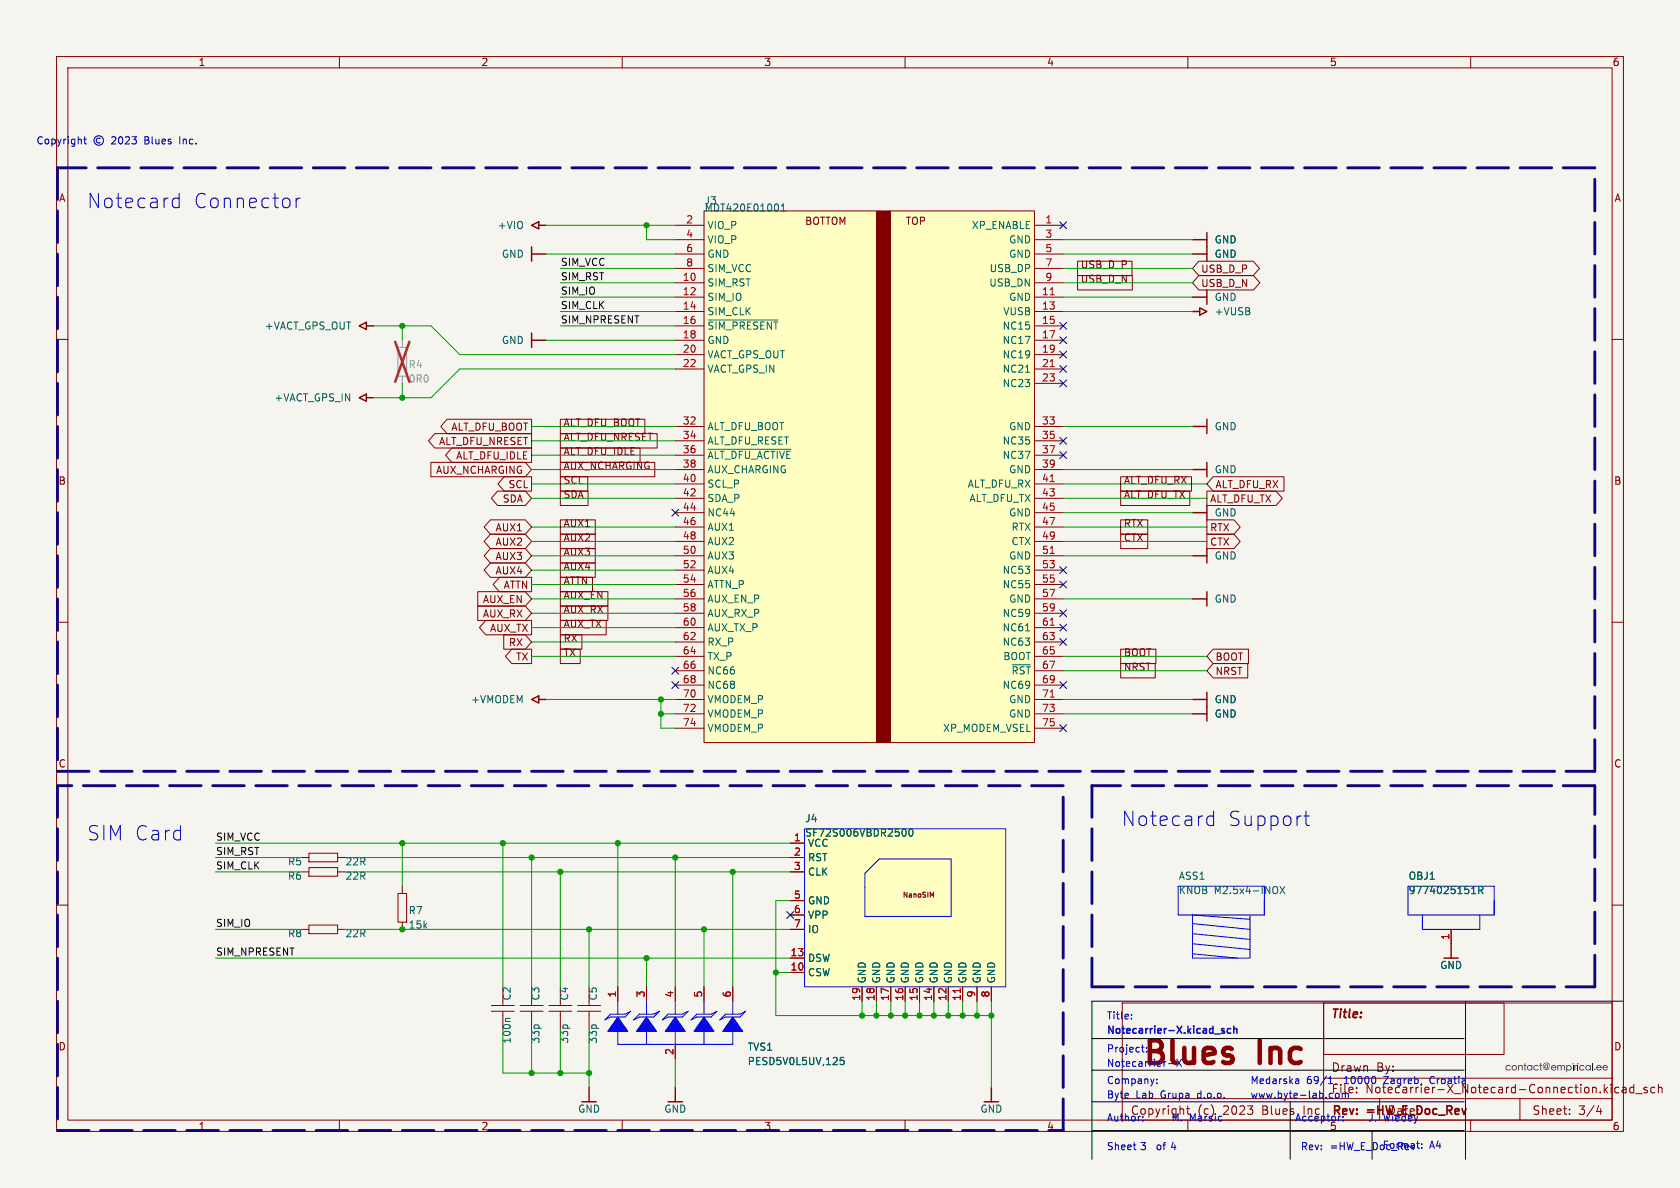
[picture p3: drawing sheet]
<svg xmlns="http://www.w3.org/2000/svg" width="297mm" height="210mm" viewBox="0 0 297 210" stroke-linecap="round" stroke-linejoin="round" font-family="sans-serif">
<path d="M0 0h297v210h-297z" fill="#f5f4ef" stroke="#f5f4ef" stroke-width=".18"/>
<g fill="none" stroke="#840000" stroke-width=".18">
<path d="M10 10h277v190h-277zM12 12h273v186h-273zM60 10v2M110 10v2M160 10v2M210 10v2M260 10v2M10 60h2M285 60h2M10 110h2M285 110h2M10 160h2"/>
<path d="M198.4 177.3h86.6v20.7h-86.6zM285 160h2M60 198v2M110 198v2M160 198v2M198.4 194.2h86.6M210 198v2M239.8 192.3v.1M239.8 193.1v.1M239.9 192.3l-.1 .1M260 198v2M277.5 196.9v.1"/>
<path d="M277.5 196.1v.1M282.6 195.4l-.3 1.1h.9M283 196v1M286.2 192.3l-.4-.1-.3 .3v.4l.1 .2h.6M286.8 192.3h.6l.1 .9M287.5 192.6h-.5a.29 .29 0 0 0-.3 .3 .29 .29 0 0 0 .3 .3l.5-.1M288.8 192.3l-.4-.1-.3 .3v.4l.2 .2h.5M288.8 191.7v1.5M289.2 193.3h1.1M291.2 192.3l-.4-.1-.2 .2 .1 .2 .5 .2v.3h-.6M292.5 192.3l-.4-.1-.3 .3v.4l.2 .2h.5M293.2 192.3l.2-.1 .4 .1v.9"/>
<path d="M293.2 191.7v1.5"/>
</g>
<g fill="#281c2d">
<path d="M282.3 188.4l.5-.1 .3 .3 .1 .2h-.8l.1 .3 .6-.2a.48 .48 0 0 1-.6 .3 .48 .48 0 0 1-.3-.6h.8l-.3-.2-.5 .2z"/>
<path d="M283.4 188.4l.5-.1 .3 .3v.2h-.8l.2 .3 .6-.2a.48 .48 0 0 1-.6 .3 .48 .48 0 0 1-.3-.6h.8l-.3-.2-.5 .2z"/>
</g>
<g fill="none" stroke="#840000" stroke-width=".18">
<path d="M53.3 151.6h1.3M53.3 154.1h1.3M54.6 150.8h5.1v1.5h-5.1zM54.6 153.4h5.1v1.5h-5.1zM59.7 151.6h1.3M59.7 154.1h1.3M70.4 157.9h1.5v5.1h-1.5zM71.1 156.7v1.2M53.3 164.3h1.3M54.6 163.5h5.1v1.5h-5.1zM59.7 164.3h1.3M71.1 163v1.3"/>
<path d="M86.9 178.8h4M86.9 177.7h4M88.9 177v.7M88.9 178.8v3.3M91.9 178.8h4.1M91.9 177.7h4.1M94 177v.7M94 178.8v3.3M97 178.8h4.1M97 177.7h4.1M99.1 177v.7M99.1 178.8v3.3"/>
<path d="M102.1 178.8h4.1M102.1 177.7h4.1M104.1 177v.7M104.1 178.8v3.3M234 177.3h31.9v9.1h-31.9zM234 177.3v20.7M256.5 164.3v2.5M209.8 196h.5M210 195.5v1.3M234 190.6h51M243.9 194.2v3.8M268.7 194.2v3.8"/>
</g>
<g fill="none" stroke="#840000" stroke-width=".25">
<path d="M63.5 57.6l1.3-.6v1.2zM64.8 57.6h1.2M94 58.9v2.5M210.8 52.5h2.6M210.8 42.4h2.6M210.8 44.9h2.6M210.8 55.1h1.3M212.1 54.4l1.3 .7-1.3 .6zM213.4 41.1v5.1M213.4 51.3v2.5M63.5 70.3l1.3-.6v1.2zM64.8 70.3h1.2"/>
<path d="M94 60.1h2.5M210.8 75.4h2.6M213.4 74.1v2.6M210.8 90.6h2.6M210.8 98.2h2.6M210.8 83h2.6M213.4 81.7v2.6M213.4 89.4v2.5M213.4 97v2.5M210.8 105.9h2.6M213.4 104.6v2.5M210.8 126.2h2.6"/>
<path d="M210.8 123.6h2.6M213.4 122.4v5.1M255.3 169.4h2.5M256.5 166.8v2.6M102.9 194.8h2.5M104.1 192.2v2.6M118.1 194.8h2.5M119.4 192.2v2.6M174 194.8h2.5M175.3 192.2v2.6"/>
</g>
<path d="M208.3 156.7h15.2v5h-15.2zM248.9 156.7h15.3v5h-15.3zM210.8 168.6l7.9 .8M210.8 166.8l10.2 1M210.8 165l10.2 1.1M210.8 163.3l10.2 1M221 161.7v7.7h-10.2v-7.7l10.2 .8M251.5 161.7v2.6h10.1v-2.6" fill="none" stroke="#000bff" stroke-width=".18"/>
<path d="M226.3 156.7l.8 1.3M227.1 156.7l-.8 1.3M260.2 158h.7M261.4 157.4l.6-.1 .2-.2-.1-.3-.7-.1v1.3M261.7 157.4l.5 .6M90.2 180h-.7l-.1 .2" fill="none" stroke="#006464" stroke-width=".18"/>
<path d="M70.4 61.4h1.5v5.1h-1.5zM71.1 60.1v1.3M71.1 66.5v1.3" fill="none" stroke="#9c9b98" stroke-width=".18"/>
<path d="M69.9 60.4l2.5 7.1M72.4 60.4l-2.5 7.1" fill="none" stroke="#e12e31" stroke-width=".46"/>
<g fill="#00f">
<path d="M109.2 179.8l1.8 2.5h-3.6z"/>
<path d="M114.3 179.8l1.8 2.5h-3.6z"/>
<path d="M119.4 179.8l1.8 2.5h-3.6z"/>
<path d="M124.5 179.8l1.7 2.5h-3.5z"/>
<path d="M129.5 179.8l1.8 2.5h-3.5z"/>
</g>
<g fill="none" stroke="#000bff" stroke-width=".18">
<path d="M109.2 179.8l1.8 2.5h-3.6zM109.2 177v2.3M114.3 179.8l1.8 2.5h-3.6zM114.3 177v2.3M119.4 179.8l1.8 2.5h-3.6zM119.4 177v2.3M124.5 179.8l1.7 2.5h-3.5zM124.5 177v2.3M129.5 179.8l1.8 2.5h-3.5zM129.5 177v2.3M106.9 180.3l1-1h2.6l1-.5-1 1h-2.6zM109.2 182.1v2.5h20.3v-2.5"/>
<path d="M112 180.3l1-1h2.6l1-.5-1 1h-2.6zM114.3 182.1v2.5M117.1 180.3l1-1h2.5l1.1-.5-1.1 1h-2.5zM119.4 182.1v2.5M122.2 180.3l1-1h2.5l1-.5-1 1h-2.5zM124.5 182.1v2.5M127.3 180.3l1-1h2.5l1-.5-1 1h-2.5z"/>
</g>
<path d="M109.2 174.4v2.6M114.3 174.4v2.6M119.4 174.4v2.6M124.5 174.4v2.6M129.5 174.4v2.6M119.4 184.6v2.5" fill="none" stroke="#840000" stroke-width=".18"/>
<path d="M149.2 186.9h-.6l-.1 .6 .2-.1 .4 .1 .1 .2v.4l-.2 .1-.5-.1" fill="none" stroke="#006464" stroke-width=".18"/>
<path d="M142.2 146.5h35.6v27.9h-35.6z" fill="#ffffc2"/>
<path d="M142.2 146.5h35.6v27.9h-35.6zM152.9 154.4l2.5-2.6h12.7v10.2h-15.2z" fill="none" stroke="#000bff" stroke-width=".18"/>
<g fill="none" stroke="#840000" stroke-width=".18">
<path d="M139.7 159.2h2.5M139.7 154.1h2.5M139.7 151.6h2.5M139.7 149h2.5M164.7 158.4l.3-.7v.9M139.7 171.9h2.5M139.7 169.4h2.5M139.7 164.3h2.5M139.7 161.7h2.5M152.4 174.4v2.6M154.9 174.4v2.6M157.5 174.4v2.6"/>
<path d="M160 174.4v2.6M162.6 174.4v2.6M165.1 174.4v2.6M167.6 174.4v2.6M170.2 174.4v2.6M172.7 174.4v2.6M175.3 174.4v2.6"/>
</g>
<path d="M169.8 174.7v.8" fill="none" stroke="#a90000" stroke-width=".18"/>
<path d="M159.9 146.5a.79 .79 0 0 1 0 1.3M160.8 146.7l.2-.2a.68 .68 0 0 1 .4 .7 .68 .68 0 0 1-.4 .6l-.2-.1-.1-.4z" fill="none" stroke="#006464" stroke-width=".18"/>
<path d="M94 43.6v2.6M94 44.9h2.5" fill="none" stroke="#840000" stroke-width=".25"/>
<path d="M124.5 37.3h58.4v94h-58.4z" fill="#ffffc2"/>
<path d="M154.9 37.3h2.6v94h-2.6z" fill="#800000"/>
<path d="M124.5 37.3h58.4v94h-58.4z" fill="none" stroke="#800000" stroke-width=".18"/>
<g fill="none" stroke="#840000" stroke-width=".18">
<path d="M119.4 39.8h5.1M182.9 39.8h5.1M119.4 57.6h5.1M119.4 55.1h5.1M119.4 52.5h5.1M119.4 50h5.1M119.4 47.4h5.1M119.4 44.9h5.1M119.4 42.4h5.1M182.9 57.6h5.1M182.9 55.1h5.1M182.9 52.5h5.1"/>
<path d="M182.9 50h5.1M182.9 47.4h5.1M182.9 44.9h5.1M182.9 42.4h5.1M190.5 46.2h9.6v2.5h-9.6zM190.5 48.7h9.7v2.6h-9.7zM211.9 48.7h9.7l1.1 1.3-1.1 1.3h-9.7l-1.1-1.3zM211.9 46.2h9.7l1.1 1.2-1.1 1.3h-9.7l-1.1-1.3zM76.9 76.7h17.1v2.5h-17.1l-1.1-1.3zM79 74.1h15v2.6h-15l-1.1-1.3zM79.9 79.2h14.1v2.5h-14.1l-1.1-1.2zM99.1 76.7h17.1v2.5h-17.1z"/>
<path d="M99.1 79.2h14.1v2.5h-14.1zM99.1 74.1h14.9v2.6h-14.9zM119.4 77.9h5.1M119.4 75.4h5.1M119.4 65.2h5.1M119.4 62.7h5.1M119.4 60.1h5.1M182.9 77.9h5.1M182.9 75.4h5.1M182.9 67.8h5.1M182.9 65.2h5.1M182.9 62.7h5.1"/>
<path d="M182.9 60.1h5.1M76.2 81.7h16.7l1.1 1.3-1.1 1.3h-16.7zM86.7 99.5h6.2l1.1 1.3-1.1 1.3h-6.2l-1.1-1.3zM86.7 94.4h6.2l1.1 1.3-1.1 1.3h-6.2l-1.1-1.3zM86.7 97h6.2l1.1 1.2-1.1 1.3h-6.2l-1.1-1.3zM86.7 91.9h6.2l1.1 1.3-1.1 1.2h-6.2l-1.1-1.2zM88 86.8h4.9l1.1 1.3-1.1 1.3h-4.9l-1.1-1.3zM89.1 84.3h4.9v2.5h-4.9l-1.1-1.3zM99.1 81.7h16.7v2.6h-16.7zM99.1 97h6.1v2.5h-6.1zM99.1 99.5h6.1v2.6h-6.1zM99.1 86.8h4.9v2.6h-4.9z"/>
<path d="M99.1 91.9h6.1v2.5h-6.1zM99.1 94.4h6.1v2.6h-6.1zM99.1 84.3h4.8v2.5h-4.8zM119.4 98.2h5.1M119.4 95.7h5.1M119.4 93.2h5.1M119.4 90.6h5.1M119.4 88.1h5.1M119.4 85.5h5.1M119.4 83h5.1M119.4 80.5h5.1M182.9 98.2h5.1"/>
<path d="M182.9 95.7h5.1M182.9 93.2h5.1M182.9 90.6h5.1M182.9 88.1h5.1M182.9 85.5h5.1M182.9 83h5.1M182.9 80.5h5.1M198.1 94.4h4.8v2.6h-4.8zM198.1 84.3h12.5v2.5h-12.5zM198.1 91.9h4.8v2.5h-4.8zM198.1 86.8h12.2v2.6h-12.2zM213.4 86.8h12.2l1.1 1.3-1.1 1.3h-12.2z"/>
<path d="M213.4 91.9h4.7l1.2 1.3-1.2 1.2h-4.7zM213.4 94.4h4.7l1.2 1.3-1.2 1.3h-4.7zM214.5 84.3h12.5v2.5h-12.5l-1.1-1.3zM84.5 107.1h8.4l1.1 1.3-1.1 1.3h-8.4zM84.5 104.6h8.4l1.1 1.3-1.1 1.2h-8.4zM85.9 109.7h8.1v2.5h-8.1l-1.1-1.3zM88.3 102.1h5.7v2.5h-5.7l-1.1-1.3zM89.1 112.2h3.8l1.1 1.3-1.1 1.3h-3.8zM90.5 114.8h3.5v2.5h-3.5l-1.1-1.3zM99.1 114.8h3.5v2.5h-3.5zM99.1 112.2h3.8v2.6h-3.8zM99.1 104.6h8.4v2.5h-8.4z"/>
<path d="M99.1 107.1h8.4v2.6h-8.4zM99.1 102.1h5.6v2.5h-5.6zM99.1 109.7h8.1v2.5h-8.1zM119.4 118.6h5.1M119.4 116h5.1M119.4 113.5h5.1M119.4 110.9h5.1M119.4 108.4h5.1M119.4 105.9h5.1M119.4 103.3h5.1M119.4 100.8h5.1M182.9 118.6h5.1"/>
<path d="M182.9 116h5.1M182.9 113.5h5.1M182.9 110.9h5.1M182.9 108.4h5.1M182.9 105.9h5.1M182.9 103.3h5.1M182.9 100.8h5.1M198.1 117.3h6.1v2.5h-6.1zM198.1 114.8h6.3v2.5h-6.3zM214.5 114.8h6.2v2.5h-6.2l-1.1-1.3zM214.5 117.3h6.1v2.5h-6.1l-1.1-1.2zM119.4 128.7h5.1"/>
<path d="M119.4 126.2h5.1M119.4 123.6h5.1M119.4 121.1h5.1M182.9 128.7h5.1M182.9 126.2h5.1M182.9 123.6h5.1M182.9 121.1h5.1M139.7 159.2h2.5M139.7 154.1h2.5M139.7 151.6h2.5M139.7 149h2.5M109.2 174.4v2.6"/>
<path d="M114.3 174.4v2.6M119.4 174.4v2.6M124.5 174.4v2.6M129.5 174.4v2.6M139.7 171.9h2.5M139.7 169.4h2.5M139.7 164.3h2.5M139.7 161.7h2.5M152.4 174.4v2.6M154.9 174.4v2.6M157.5 174.4v2.6M160 174.4v2.6"/>
<path d="M162.6 174.4v2.6M165.1 174.4v2.6M167.6 174.4v2.6M170.2 174.4v2.6M172.7 174.4v2.6M175.3 174.4v2.6M256.5 164.3v2.5M119.4 184.6v2.5"/>
</g>
<path d="M185.7 52.1h.7M185.7 64.8h.7M185.7 97.8h.7M185.7 85.1h.7M185.7 110.5h.7M185.7 123.2h.7M169.8 174.7v.8" fill="none" stroke="#a90000" stroke-width=".18"/>
<g fill="none" stroke="#006464" stroke-width=".18">
<path d="M137.6 36.3v.8M138.1 37.3h.7M138.1 36.4l.4-.3v1.2M125.2 56.6h12.3M125.2 79.4h14.6M181.3 65.8h.7M179 117.5h3.1M181.3 111.5h.7M159.9 146.5a.79 .79 0 0 1 0 1.3M160.8 146.7l.2-.2a.68 .68 0 0 1 .4 .7 .68 .68 0 0 1-.4 .6l-.2-.1-.1-.4zM260.2 158h.7M261.4 157.4l.6-.1 .2-.2-.1-.3-.7-.1v1.3"/>
<path d="M261.7 157.4l.5 .6M149.2 186.9h-.6l-.1 .6 .2-.1 .4 .1 .1 .2v.4l-.2 .1-.5-.1"/>
</g>
<path d="M94 39.8l1.2-.6v1.3zM95.2 39.8h1.3M94 123.6l1.2-.6v1.3zM95.2 123.6h1.3" fill="none" stroke="#840000" stroke-width=".25"/>
<path d="M10.2 29.7v106.6M281.9 29.7h-271.7M10.2 136.3h271.7M10.2 138.9v60.9M188 138.9h-177.8M193 138.9v35.5M281.9 138.9h-88.9M281.9 136.3v-106.6M193 174.4h88.9M281.9 174.4v-35.5M10.2 199.8h177.8M188 199.8v-60.9" fill="none" stroke="#11037f" stroke-width=".51" stroke-dasharray="5.6 2"/>
<path d="M259.1 177v27.9M287 177h-94v27.9M193 189.2h65.8M193 194.8h65.8M193 199.8h65.8M193 183.6h65.8M228.1 194.8v10.1M242.6 199.8v5.1" fill="none" stroke="#000" stroke-width=".18"/>
<g fill="none" stroke="#009600" stroke-width=".18">
<path d="M96.5 39.8h22.9M114.3 39.8v2.6h5.1M66 57.6h10.2l5.1 5.1h38.1M71.1 57.6v2.5M96.5 44.9h22.9M99.1 57.6h20.3M99.1 47.4h20.3M99.1 52.5h20.3M99.1 55.1h20.3M99.1 50h20.3M188 42.4h22.8M188 47.4h22.8"/>
<path d="M188 52.5h22.8M188 55.1h22.8M188 50h22.8M188 44.9h22.8M71.1 67.8v2.5M94 77.9h25.4M94 75.4h25.4M96.5 60.1h22.9M119.4 65.2h-38.1l-5.1 5.1h-10.2M188 75.4h22.8M94 98.2h25.4M94 95.7h25.4"/>
<path d="M94 85.5h25.4M94 88.1h25.4M94 93.2h25.4M94 83h25.4M94 80.5h25.4M188 98.2h22.8M188 95.7h25.4M188 85.5h25.4M188 88.1h25.4M188 93.2h25.4M188 83h22.8M188 90.6h22.8"/>
<path d="M94 116h25.4M94 108.4h25.4M94 110.9h25.4M94 100.8h25.4M94 103.3h25.4M94 105.9h25.4M94 113.5h25.4M188 116h25.4M188 105.9h22.8M188 118.6h25.4M96.5 123.6h22.9M116.8 123.6v5.1h2.6"/>
<path d="M116.8 126.2h2.6M188 123.6h22.8M188 126.2h22.8M38.1 151.6h15.2M38.1 149h101.6M38.1 154.1h15.2M61 151.6h78.7M61 154.1h78.7M71.1 149v7.7M88.9 149v25.4M94 151.6v22.8M99.1 154.1v20.3"/>
<path d="M109.2 149v25.4M119.4 151.6v22.8M129.5 154.1v20.3M139.7 159.2h-2.5v20.3h38.1M38.1 164.3h15.2M38.1 169.4h101.6M61 164.3h78.7M104.1 164.3v10.1M114.3 169.4v5M124.5 164.3v10.1M137.2 171.9h2.5M152.4 177v2.5"/>
<path d="M154.9 177v2.5M157.5 177v2.5M160 177v2.5M162.6 177v2.5M165.1 177v2.5M167.6 177v2.5M170.2 177v2.5M172.7 177v2.5M175.3 177v15.2M88.9 182.1v7.6h15.2M94 182.1v7.6M99.1 182.1v7.6"/>
<path d="M104.1 182.1v10.1M119.4 187.1v5.1"/>
</g>
<g fill="none" stroke="#000084" stroke-width=".18">
<path d="M187.4 39.2l1.2 1.2M188.6 39.2l-1.2 1.2M187.4 57l1.2 1.2M187.4 59.5l1.2 1.3M188.6 57l-1.2 1.2M188.6 59.5l-1.2 1.3M187.4 77.3l1.2 1.2M187.4 67.2l1.2 1.2M187.4 79.9l1.2 1.2M187.4 64.6l1.2 1.2M187.4 62.1l1.2 1.2M188.6 77.3l-1.2 1.2"/>
<path d="M188.6 67.2l-1.2 1.2M188.6 79.9l-1.2 1.2M188.6 64.6l-1.2 1.2M188.6 62.1l-1.2 1.2M118.8 90l1.2 1.2M120 90l-1.2 1.2M118.8 118l1.2 1.2M120 118l-1.2 1.2M187.4 102.7l1.2 1.2M187.4 100.2l1.2 1.2M187.4 107.8l1.2 1.2M187.4 112.9l1.2 1.2"/>
<path d="M187.4 110.3l1.2 1.3M188.6 112.9l-1.2 1.2M188.6 102.7l-1.2 1.2M188.6 100.2l-1.2 1.2M188.6 107.8l-1.2 1.2M188.6 110.3l-1.2 1.3M118.8 120.5l1.2 1.2M120 120.5l-1.2 1.2M187.4 120.5l1.2 1.2M187.4 128.1l1.2 1.2M188.6 120.5l-1.2 1.2M188.6 128.1l-1.2 1.2"/>
<path d="M139.1 161.1l1.2 1.3M140.3 161.1l-1.2 1.3"/>
</g>
<g fill="none" stroke="#0000c2" stroke-width=".18">
<path d="M14.8 24.6h.5M15 24.2v1.1l.3 .1M17.7 24.5a.44 .44 0 0 0-.7 .3 .44 .44 0 0 0 .7 .4M19.8 24.3l.4-.1 .3 .3-.8 .9h.8M21.1 24.2h.2a.68 .68 0 0 1 .4 .6 .68 .68 0 0 1-.4 .6 .84 .84 0 0 1-.2-1.2zM22.2 24.3l.5-.1 .2 .3-.8 .9h.8M23.3 24.2h.8l-.4 .5 .3 .1v.5l-.1 .1-.6-.1M30.6 36.5l.3 .2 .8-.1M31.7 34.2v2.5M31.7 35.1l-.8-.1-.3 .3M52.4 35v1.7M53.1 35a.65 .65 0 0 0-.7 .5"/>
<path d="M213.5 145.7l.3 .2 .7-.1M214.5 143.4v2.5M214.5 144.4l-.7-.2-.3 .3M230.5 144.2h1M230.9 143.4v2.2l.1 .2 .5 .1M200 179.3v.2M200 180v.1M204.5 191.4v.2M229.6 190.9v.7M229.6 191.5l-.4 .1M243.2 190.8v.5M250.4 202.1h.5"/>
<path d="M250.8 203h.1M251.3 202.9v.1M251.3 202.2v.1"/>
<circle cx="17.5" cy="24.8" r=".85"/>
</g>
<path d="M216.3 182.2l.2 .2-.2 .3M216.3 181.8l.1 .1M217.6 181.9l-.4-.1-.2 .3 .1 .5h.5M218.1 181.9l.2-.1 .3 .1 .1 .8M218.1 181.4v1.3" fill="none" stroke="#0000c2" stroke-width=".25"/>
<g fill="#009600" stroke="#009600" stroke-width=".18">
<circle cx="71.1" cy="57.6" r=".46"/>
<circle cx="114.3" cy="39.8" r=".46"/>
<circle cx="99.1" cy="154.1" r=".46"/>
<circle cx="109.2" cy="149" r=".46"/>
<circle cx="152.4" cy="179.5" r=".46"/>
<circle cx="154.9" cy="179.5" r=".46"/>
<circle cx="104.1" cy="189.7" r=".46"/>
<circle cx="114.3" cy="169.4" r=".46"/>
<circle cx="104.1" cy="164.3" r=".46"/>
<circle cx="88.9" cy="149" r=".46"/>
<circle cx="94" cy="151.6" r=".46"/>
<circle cx="99.1" cy="189.7" r=".46"/>
<circle cx="94" cy="189.7" r=".46"/>
<circle cx="124.5" cy="164.3" r=".46"/>
<circle cx="137.2" cy="171.9" r=".46"/>
<circle cx="119.4" cy="151.6" r=".46"/>
<circle cx="129.5" cy="154.1" r=".46"/>
<circle cx="71.1" cy="149" r=".46"/>
<circle cx="71.1" cy="164.3" r=".46"/>
<circle cx="116.8" cy="126.2" r=".46"/>
<circle cx="116.8" cy="123.6" r=".46"/>
<circle cx="71.1" cy="70.3" r=".46"/>
<circle cx="167.6" cy="179.5" r=".46"/>
<circle cx="165.1" cy="179.5" r=".46"/>
<circle cx="170.2" cy="179.5" r=".46"/>
<circle cx="160" cy="179.5" r=".46"/>
<circle cx="157.5" cy="179.5" r=".46"/>
<circle cx="162.6" cy="179.5" r=".46"/>
<circle cx="172.7" cy="179.5" r=".46"/>
<circle cx="175.3" cy="179.5" r=".46"/>
</g>
<g font-size="5.6" fill="#0000c2">
<text x="201.8" y="189.3">Blues</text>
<text x="222.8" y="189.3">Inc</text>
</g>
<g font-size="3.5" fill="#0000c2">
<text x="15.2" y="37">Notecard</text>
<text x="34.1" y="37">Connector</text>
<text x="15.2" y="148.8">SIM Card</text>
<text x="198.1" y="146.3">Notecard</text>
<text x="216.9" y="146.3">Support</text>
</g>
<g font-size="2.1" fill="#840000">
<text x="235.2" y="180.4">Title:</text>
<text x="235.3" y="189.7">Drawn</text>
<text x="216.3" y="197.3">2023</text>
<text x="223.3" y="197.3">Blues</text>
<text x="241.4" y="193.5">Notecarrier-X_Notecard-Connection.kicad_sch</text>
<text x="241.8" y="197.5">=HW_E_Doc_Rev</text>
<text x="270.8" y="197.3">Sheet:</text>
<text x="279" y="197.3">3/4</text>
</g>
<g font-size="2.1" fill="#0000c2">
<text x="243.3" y="189.7">By:</text>
<text x="199.8" y="197.3">Copyright</text>
<text x="211.7" y="197.3">(c)</text>
<text x="230.7" y="197.3">Inc</text>
<text x="235.3" y="193.5">File:</text>
<text x="235.4" y="197.5">Rev:</text>
<text x="245.2" y="197.3">Date:</text>
</g>
<g font-size="1.8" fill="#840000">
<text x="35" y="11.9">1</text>
<text x="85" y="11.9">2</text>
<text x="135" y="11.9">3</text>
<text x="185" y="11.9">4</text>
<text x="235" y="11.9">5</text>
<text x="285" y="11.9">6</text>
<text x="10.3" y="35.9">A</text>
<text x="285.3" y="35.9">A</text>
<text x="142.2" y="39.8">BOTTOM</text>
<text x="160" y="39.8">TOP</text>
<text x="191" y="47.5">USB_D_P</text>
<text x="191" y="50.1">USB_D_N</text>
<text x="212.2" y="50.9">USB_D_N</text>
<text x="212.2" y="48.4">USB_D_P</text>
<text x="79.7" y="76.3">ALT_DFU_BOOT</text>
<text x="99.5" y="75.5">ALT_DFU_BOOT</text>
<text x="77" y="84">AUX_NCHARGING</text>
<text x="77.5" y="78.9">ALT_DFU_NRESET</text>
<text x="80.5" y="81.4">ALT_DFU_IDLE</text>
<text x="99.5" y="83.1">AUX_NCHARGING</text>
<text x="99.5" y="78">ALT_DFU_NRESET</text>
<text x="99.5" y="80.6">ALT_DFU_IDLE</text>
<text x="10.3" y="85.9">B</text>
<text x="88.8" y="89">SDA</text>
<text x="89.8" y="86.5">SCL</text>
<text x="99.5" y="88.2">SDA</text>
<text x="99.5" y="85.6">SCL</text>
<text x="198.6" y="85.6">ALT_DFU_RX</text>
<text x="198.6" y="88.2">ALT_DFU_TX</text>
<text x="213.8" y="89">ALT_DFU_TX</text>
<text x="214.8" y="86.5">ALT_DFU_RX</text>
<text x="285.3" y="85.9">B</text>
<text x="87.5" y="94.1">AUX1</text>
<text x="99.5" y="93.3">AUX1</text>
<text x="99.5" y="95.8">AUX2</text>
<text x="198.6" y="95.8">CTX</text>
<text x="198.6" y="93.3">RTX</text>
<text x="213.8" y="94.1">RTX</text>
<text x="87.5" y="101.7">AUX4</text>
<text x="87.5" y="96.7">AUX2</text>
<text x="87.5" y="99.2">AUX3</text>
<text x="99.5" y="98.3">AUX3</text>
<text x="99.5" y="100.9">AUX4</text>
<text x="213.8" y="96.7">CTX</text>
<text x="85.3" y="106.8">AUX_EN</text>
<text x="88.9" y="104.3">ATTN</text>
<text x="99.5" y="106">AUX_EN</text>
<text x="99.5" y="103.4">ATTN</text>
<text x="85.3" y="109.4">AUX_RX</text>
<text x="86.5" y="111.9">AUX_TX</text>
<text x="99.5" y="113.6">RX</text>
<text x="99.5" y="108.5">AUX_RX</text>
<text x="99.5" y="111">AUX_TX</text>
<text x="89.9" y="114.4">RX</text>
<text x="91.1" y="117">TX</text>
<text x="99.5" y="116.1">TX</text>
<text x="198.6" y="118.7">NRST</text>
<text x="198.6" y="116.1">BOOT</text>
<text x="214.8" y="117">BOOT</text>
<text x="214.8" y="119.5">NRST</text>
<text x="10.3" y="135.9">C</text>
<text x="285.3" y="135.9">C</text>
<text x="10.3" y="185.9">D</text>
<text x="285.3" y="185.9">D</text>
<text x="35" y="200">1</text>
<text x="85" y="200">2</text>
<text x="135" y="200">3</text>
<text x="185" y="200">4</text>
<text x="285" y="200">6</text>
</g>
<g font-size="1.8" fill="#0000c2">
<text x="6.3" y="25.6">Copyright</text>
<text x="25.8" y="25.6">Blues</text>
<text x="32.2" y="25.6">Inc.</text>
<text x="195.6" y="180.3">Title:</text>
<text x="195.6" y="182.8">Notecarrier-X.kicad_sch</text>
<text x="195.6" y="188.7">Notecarrier-X</text>
<text x="195.6" y="186.1">Project:</text>
<text x="195.6" y="191.7">Company:</text>
<text x="221" y="191.7">Medarska</text>
<text x="231" y="191.7">69/1,</text>
<text x="237.7" y="191.7">10000</text>
<text x="244.9" y="191.7">Zagreb,</text>
<text x="253.2" y="191.7">Croatia</text>
<text x="195.6" y="194.3">Byte</text>
<text x="200.8" y="194.3">Lab</text>
<text x="205.3" y="194.3">Grupa</text>
<text x="212" y="194.3">d.o.o.</text>
<text x="221" y="194.3">www.byte-lab.com</text>
<text x="195.6" y="198.3">Author:</text>
<text x="195.6" y="203.4">Sheet 3</text>
<text x="204.2" y="203.4">of 4</text>
<text x="207" y="198.3">M.</text>
<text x="210.2" y="198.3">Marsic</text>
<text x="228.9" y="198.3">Acceptor:</text>
<text x="229.9" y="203.4">Rev:</text>
<text x="234.9" y="203.4">=HW_E_Doc_Rev</text>
<text x="235" y="200">5</text>
<text x="241.8" y="198.3">J.</text>
<text x="244.3" y="203.2">Format:</text>
<text x="244.6" y="198.3">Wiedey</text>
<text x="252.7" y="203.2">A4</text>
</g>
<g font-size="1.8" fill="#006464">
<text x="87.9" y="40.7">+VIO</text>
<text x="124.5" y="36.3">J3</text>
<text x="124.5" y="37.6">MDT420E01001</text>
<text x="125" y="40.7">VIO_P</text>
<text x="171.7" y="40.7">XP_ENABLE</text>
<text x="88.6" y="45.8">GND</text>
<text x="125" y="45.8">GND</text>
<text x="125" y="43.2">VIO_P</text>
<text x="178.3" y="45.8">GND</text>
<text x="178.3" y="43.2">GND</text>
<text x="214.6" y="43.2">GND</text>
<text x="214.6" y="45.8">GND</text>
<text x="125" y="53.4">SIM_IO</text>
<text x="125" y="50.9">SIM_RST</text>
<text x="125" y="48.3">SIM_VCC</text>
<text x="174.8" y="50.9">USB_DN</text>
<text x="174.9" y="48.3">USB_DP</text>
<text x="178.3" y="53.4">GND</text>
<text x="214.6" y="53.4">GND</text>
<text x="46.7" y="58.5">+VACT_GPS_OUT</text>
<text x="125" y="58.5">~{SIM_PRESENT}</text>
<text x="125" y="55.9">SIM_CLK</text>
<text x="177.1" y="58.5">NC15</text>
<text x="177.3" y="55.9">VUSB</text>
<text x="214.6" y="55.9">+VUSB</text>
<text x="88.6" y="61">GND</text>
<text x="125" y="63.6">VACT_GPS_OUT</text>
<text x="125" y="61">GND</text>
<text x="177.1" y="63.6">NC19</text>
<text x="177.1" y="61">NC17</text>
<text x="48.4" y="71.2">+VACT_GPS_IN</text>
<text x="125" y="66.1">VACT_GPS_IN</text>
<text x="177.1" y="68.6">NC23</text>
<text x="177.1" y="66.1">NC21</text>
<text x="125" y="76.3">ALT_DFU_BOOT</text>
<text x="178.3" y="76.3">GND</text>
<text x="214.6" y="76.3">GND</text>
<text x="125" y="83.9">AUX_CHARGING</text>
<text x="125" y="81.3">~{ALT_DFU_ACTIVE}</text>
<text x="125" y="78.8">ALT_DFU_RESET</text>
<text x="177.1" y="81.3">NC37</text>
<text x="177.1" y="78.8">NC35</text>
<text x="178.3" y="83.9">GND</text>
<text x="214.6" y="83.9">GND</text>
<text x="125" y="89">SDA_P</text>
<text x="125" y="86.4">SCL_P</text>
<text x="171" y="86.4">ALT_DFU_RX</text>
<text x="171.3" y="89">ALT_DFU_TX</text>
<text x="125" y="94">AUX1</text>
<text x="125" y="91.5">NC44</text>
<text x="178.3" y="91.5">GND</text>
<text x="178.7" y="94">RTX</text>
<text x="214.6" y="91.5">GND</text>
<text x="125" y="101.7">AUX4</text>
<text x="125" y="99.1">AUX3</text>
<text x="125" y="96.6">AUX2</text>
<text x="177.1" y="101.7">NC53</text>
<text x="178.3" y="99.1">GND</text>
<text x="178.7" y="96.6">CTX</text>
<text x="214.6" y="99.1">GND</text>
<text x="125" y="106.7">AUX_EN_P</text>
<text x="125" y="104.2">ATTN_P</text>
<text x="177.1" y="104.2">NC55</text>
<text x="178.3" y="106.7">GND</text>
<text x="214.6" y="106.7">GND</text>
<text x="125" y="111.8">AUX_TX_P</text>
<text x="125" y="109.3">AUX_RX_P</text>
<text x="177.1" y="111.8">NC61</text>
<text x="177.1" y="109.3">NC59</text>
<text x="125" y="119.4">NC66</text>
<text x="125" y="116.9">TX_P</text>
<text x="125" y="114.4">RX_P</text>
<text x="177.1" y="114.4">NC63</text>
<text x="177.3" y="116.9">BOOT</text>
<text x="178.7" y="119.4">~{RST}</text>
<text x="83.2" y="124.5">+VMODEM</text>
<text x="125" y="124.5">VMODEM_P</text>
<text x="125" y="122">NC68</text>
<text x="177.1" y="122">NC69</text>
<text x="178.3" y="124.5">GND</text>
<text x="214.6" y="124.5">GND</text>
<text x="125" y="129.6">VMODEM_P</text>
<text x="125" y="127.1">VMODEM_P</text>
<text x="166.6" y="129.6">XP_MODEM_VSEL</text>
<text x="178.3" y="127.1">GND</text>
<text x="214.6" y="127.1">GND</text>
<text x="142.2" y="145.6">J4</text>
<text x="142.2" y="148.1">SF72S006VBDR2500</text>
<text x="142.7" y="149.9">VCC</text>
<text x="50.8" y="153.2">R5</text>
<text x="50.8" y="155.7">R6</text>
<text x="61" y="153.2">22R</text>
<text x="61" y="155.7">22R</text>
<text x="142.7" y="155">CLK</text>
<text x="142.7" y="152.5">RST</text>
<text x="208.3" y="155.7">ASS1</text>
<text x="248.9" y="155.7">OBJ1</text>
<text x="72.1" y="161.8">R7</text>
<text x="142.7" y="160.1">GND</text>
<text x="208.3" y="158.3">KNOB</text>
<text x="214.7" y="158.3">M2.5x4-INOX</text>
<text x="248.9" y="158.3">9774025151R</text>
<text x="50.8" y="165.9">R8</text>
<text x="61" y="165.9">22R</text>
<text x="72.1" y="164.4">15k</text>
<text x="142.7" y="165.2">IO</text>
<text x="142.7" y="162.6">VPP</text>
<text x="142.7" y="172.8">CSW</text>
<text x="142.7" y="170.2">DSW</text>
<text x="153.3" y="173.9" transform="rotate(-90 153.3 173.9)">GND</text>
<text x="155.8" y="173.9" transform="rotate(-90 155.8 173.9)">GND</text>
<text x="158.3" y="173.9" transform="rotate(-90 158.3 173.9)">GND</text>
<text x="160.9" y="173.9" transform="rotate(-90 160.9 173.9)">GND</text>
<text x="163.4" y="173.9" transform="rotate(-90 163.4 173.9)">GND</text>
<text x="166" y="173.9" transform="rotate(-90 166 173.9)">GND</text>
<text x="168.5" y="173.9" transform="rotate(-90 168.5 173.9)">GND</text>
<text x="171" y="173.9" transform="rotate(-90 171 173.9)">GND</text>
<text x="173.6" y="173.9" transform="rotate(-90 173.6 173.9)">GND</text>
<text x="176.1" y="173.9" transform="rotate(-90 176.1 173.9)">GND</text>
<text x="254.5" y="171.5">GND</text>
<text x="90.5" y="177" transform="rotate(-90 90.5 177)">C2</text>
<text x="95.6" y="177" transform="rotate(-90 95.6 177)">C3</text>
<text x="100.6" y="177" transform="rotate(-90 100.6 177)">C4</text>
<text x="105.7" y="177" transform="rotate(-90 105.7 177)">C5</text>
<text x="90.5" y="184.6" transform="rotate(-90 90.5 184.6)">100n</text>
<text x="95.6" y="184.6" transform="rotate(-90 95.6 184.6)">33p</text>
<text x="100.6" y="184.6" transform="rotate(-90 100.6 184.6)">33p</text>
<text x="105.7" y="184.6" transform="rotate(-90 105.7 184.6)">33p</text>
<text x="132.1" y="185.9">TVS1</text>
<text x="132.1" y="188.5">PESD5V0L5UV,125</text>
<text x="102.1" y="196.9">GND</text>
<text x="117.3" y="196.9">GND</text>
<text x="173.2" y="196.9">GND</text>
</g>
<g font-size="1.8" fill="#a90000">
<text x="121.2" y="39.6">2</text>
<text x="184.7" y="39.6">1</text>
<text x="121.2" y="47.2">8</text>
<text x="121.2" y="44.7">6</text>
<text x="121.2" y="42.1">4</text>
<text x="184.7" y="47.2">7</text>
<text x="184.7" y="44.7">5</text>
<text x="184.7" y="42.1">3</text>
<text x="120.6" y="52.3">12</text>
<text x="120.6" y="49.7">10</text>
<text x="184.1" y="52.3">11</text>
<text x="184.7" y="49.7">9</text>
<text x="120.6" y="59.9">18</text>
<text x="120.6" y="57.4">16</text>
<text x="120.6" y="54.8">14</text>
<text x="184.1" y="59.9">17</text>
<text x="184.1" y="57.4">15</text>
<text x="184.1" y="54.8">13</text>
<text x="120.6" y="65">22</text>
<text x="120.6" y="62.4">20</text>
<text x="184.1" y="65">21</text>
<text x="184.1" y="62.4">19</text>
<text x="184.1" y="67.5">23</text>
<text x="120.6" y="77.7">34</text>
<text x="120.6" y="75.1">32</text>
<text x="184.1" y="77.7">35</text>
<text x="184.1" y="75.1">33</text>
<text x="120.6" y="82.8">38</text>
<text x="120.6" y="80.2">36</text>
<text x="184.1" y="82.8">39</text>
<text x="184.1" y="80.2">37</text>
<text x="120.6" y="87.8">42</text>
<text x="120.6" y="85.3">40</text>
<text x="184.1" y="87.8">43</text>
<text x="184.1" y="85.3">41</text>
<text x="120.6" y="95.5">48</text>
<text x="120.6" y="92.9">46</text>
<text x="120.6" y="90.4">44</text>
<text x="184.1" y="95.5">49</text>
<text x="184.1" y="92.9">47</text>
<text x="184.1" y="90.4">45</text>
<text x="120.6" y="100.5">52</text>
<text x="120.6" y="98">50</text>
<text x="184.1" y="100.5">53</text>
<text x="184.1" y="98">51</text>
<text x="120.6" y="105.6">56</text>
<text x="120.6" y="103.1">54</text>
<text x="184.1" y="105.6">57</text>
<text x="184.1" y="103.1">55</text>
<text x="120.6" y="113.2">62</text>
<text x="120.6" y="110.7">60</text>
<text x="120.6" y="108.2">58</text>
<text x="184.1" y="113.2">63</text>
<text x="184.1" y="110.7">61</text>
<text x="184.1" y="108.2">59</text>
<text x="120.6" y="118.3">66</text>
<text x="120.6" y="115.8">64</text>
<text x="184.1" y="118.3">67</text>
<text x="184.1" y="115.8">65</text>
<text x="120.6" y="125.9">72</text>
<text x="120.6" y="123.4">70</text>
<text x="120.6" y="120.9">68</text>
<text x="184.1" y="125.9">73</text>
<text x="184.1" y="123.4">71</text>
<text x="184.1" y="120.9">69</text>
<text x="120.6" y="128.5">74</text>
<text x="184.1" y="128.5">75</text>
<text x="140.3" y="148.8">1</text>
<text x="140.3" y="153.9">3</text>
<text x="140.3" y="151.3">2</text>
<text x="140.3" y="161.5">6</text>
<text x="140.3" y="159">5</text>
<text x="140.3" y="164">7</text>
<text x="256.3" y="166.3" transform="rotate(-90 256.3 166.3)">1</text>
<text x="139.7" y="171.7">10</text>
<text x="139.7" y="169.1">13</text>
<text x="109" y="176.4" transform="rotate(-90 109 176.4)">1</text>
<text x="114" y="176.4" transform="rotate(-90 114 176.4)">3</text>
<text x="119.1" y="176.4" transform="rotate(-90 119.1 176.4)">4</text>
<text x="124.2" y="176.4" transform="rotate(-90 124.2 176.4)">5</text>
<text x="129.3" y="176.4" transform="rotate(-90 129.3 176.4)">6</text>
<text x="152.1" y="177" transform="rotate(-90 152.1 177)">19</text>
<text x="154.7" y="177" transform="rotate(-90 154.7 177)">18</text>
<text x="157.2" y="177" transform="rotate(-90 157.2 177)">17</text>
<text x="159.8" y="177" transform="rotate(-90 159.8 177)">16</text>
<text x="162.3" y="177" transform="rotate(-90 162.3 177)">15</text>
<text x="164.8" y="177" transform="rotate(-90 164.8 177)">14</text>
<text x="167.4" y="177" transform="rotate(-90 167.4 177)">12</text>
<text x="169.9" y="177" transform="rotate(-90 169.9 177)">11</text>
<text x="172.5" y="176.4" transform="rotate(-90 172.5 176.4)">9</text>
<text x="175" y="176.4" transform="rotate(-90 175 176.4)">8</text>
<text x="119.1" y="186.6" transform="rotate(-90 119.1 186.6)">2</text>
</g>
<g font-size="1.8" fill="#0f0f0f">
<text x="99.1" y="47.1">SIM_VCC</text>
<text x="99.1" y="49.6">SIM_RST</text>
<text x="99.1" y="52.2">SIM_IO</text>
<text x="99.1" y="57.3">SIM_NPRESENT</text>
<text x="99.1" y="54.7">SIM_CLK</text>
<text x="38.1" y="148.7">SIM_VCC</text>
<text x="38.1" y="151.2">SIM_RST</text>
<text x="38.1" y="153.8">SIM_CLK</text>
<text x="38.1" y="163.9">SIM_IO</text>
<text x="38.1" y="169">SIM_NPRESENT</text>
</g>
<g font-size="1.8" fill="#939391">
<text x="72.1" y="65.3">R4</text>
<text x="72.1" y="67.8">0R0</text>
</g>
<text font-size="1.7" fill="#281c2d" x="266.1" y="189.7">contact@empirical.ee</text>
<text font-size="1.2" fill="#840000" x="159.4" y="159">NanoSIM</text>
</svg>
